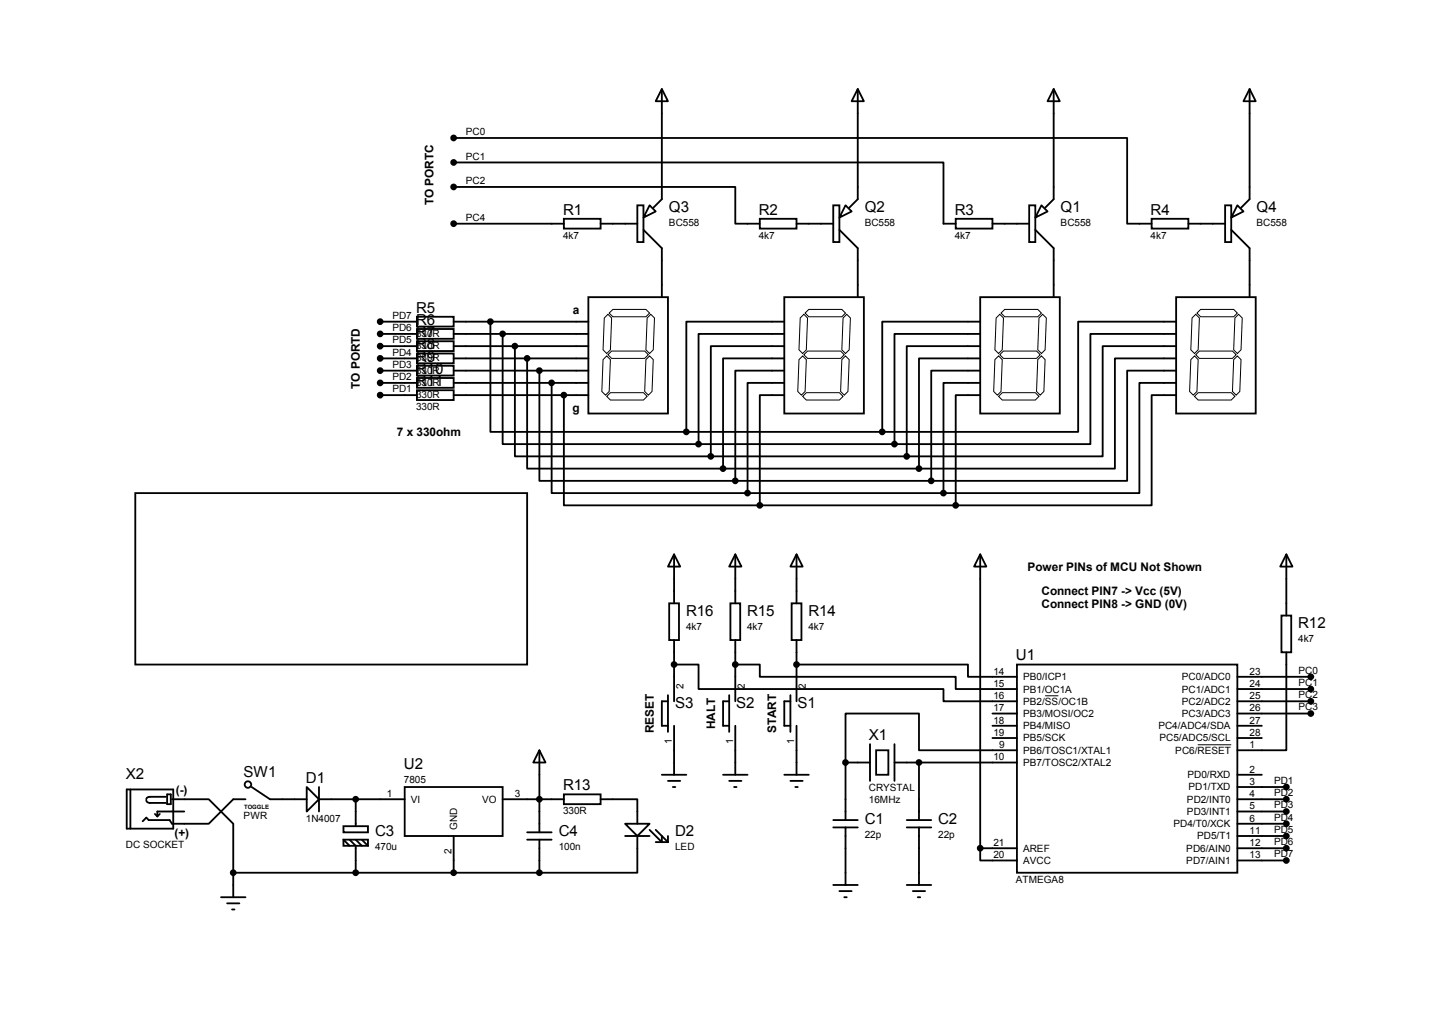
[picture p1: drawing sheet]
<svg xmlns="http://www.w3.org/2000/svg" width="297mm" height="210mm" viewBox="0 0 297 210" stroke-linecap="round" stroke-linejoin="round" font-family="sans-serif">
<g fill="none" stroke="#000" stroke-width=".38">
<path d="M137.3 18.5l1.3 2.5h-2.6zM137.3 18.5v22.8l-1.8 1.8M177.9 18.5l1.3 2.5h-2.5zM177.9 18.5v22.8l-1.8 1.8M218.6 18.5l1.2 2.5h-2.5zM218.6 18.5v22.8l-1.8 1.8M259.2 18.5l1.3 2.5h-2.6zM259.2 18.5v22.8l-1.8 1.8M94.1 38.8h58.4v7.6h5.1M94.1 33.7h101.6v12.7h2.5M94.1 28.6h139.7v17.8h5.1M94.1 46.4h22.9"/>
<path d="M117 45.4h7.6v2h-7.6zM124.6 46.4h7.6M132.2 42.6h1.3v7.6h-1.3zM133.5 47.7l3.8 3.8v10.1M134.7 42.6l1.3 1.3-2.5 1.2zM157.6 45.4h7.6v2h-7.6zM165.2 46.4h7.6M172.8 42.6h1.3v7.6h-1.3zM174.1 47.7l3.8 3.8v10.1M175.4 42.6l1.3 1.3-2.6 1.2zM198.2 45.4h7.7v2h-7.7zM205.9 46.4h7.6"/>
<path d="M213.5 42.6h1.3v7.6h-1.3zM214.8 47.7l3.8 3.8v10.1M216 42.6l1.3 1.3-2.5 1.2zM238.9 45.4h7.6v2h-7.6zM246.5 46.4h7.6M254.1 42.6h1.3v7.6h-1.3zM255.4 47.7l3.8 3.8v10.1M256.7 42.6l1.2 1.3-2.5 1.2zM78.9 66.7h7.6M78.9 69.3h7.6M78.9 71.8h7.6M78.9 74.3h7.6"/>
<path d="M78.9 76.9h7.6M78.9 79.4h7.6M86.5 65.7h7.6v2h-7.6zM86.5 68.2h7.6v2.1h-7.6zM86.5 70.8h7.6v2h-7.6zM86.5 73.3h7.6v2.1h-7.6zM86.5 75.9h7.6v2h-7.6zM86.5 78.4h7.6v2h-7.6zM94.1 66.7h27.9M94.1 69.3h27.9M94.1 71.8h27.9M94.1 74.3h27.9"/>
<path d="M94.1 76.9h27.9M94.1 79.4h27.9M101.7 66.7v22.9h40.7M104.3 69.3v22.8h40.6M106.8 71.8v22.9h40.6M109.3 74.3v22.9h40.7M111.9 76.9v22.8h40.6M114.4 79.4v22.9h40.7M122 61.6h16.6v24.2h-16.6zM162.7 61.6h16.5v24.2h-16.5zM162.7 79.4h-7.6v22.9M162.7 76.9h-10.2v22.8"/>
<path d="M162.7 74.3h-12.7v22.9M162.7 69.3h-17.8v22.8M162.7 71.8h-15.3v22.9M162.7 66.7h-20.3v22.9M203.3 61.6h16.5v24.2h-16.5zM203.3 79.4h-7.6v22.9M203.3 76.9h-10.1v22.8M203.3 74.3h-12.7v22.9M203.3 69.3h-17.8v22.8M203.3 71.8h-15.2v22.9M203.3 66.7h-20.3v22.9M244 61.6h16.5v24.2h-16.5z"/>
<path d="M244 79.4h-7.7v22.9h-40.6M244 76.9h-10.2v22.8h-40.6M244 74.3h-12.7v22.9h-40.7M244 69.3h-17.8v22.8h-40.7M244 71.8h-15.3v22.9h-40.6M244 66.7h-20.4v22.9h-40.6M78.9 82h7.6M86.5 80.9h7.6v2.1h-7.6zM94.1 82h27.9M117 82v22.8h40.6M142.4 89.6h40.6M144.9 92.1h40.6"/>
<path d="M147.4 94.7h40.7M150 97.2h40.6M152.5 99.7h40.7M162.7 82h-5.1v22.8M203.3 82h-5.1v22.8M244 82h-5.1v22.8h-40.7M28.1 102.3h81.2v35.5h-81.2zM139.8 115l1.3 2.5h-2.5zM139.8 115v10.1M152.5 115l1.3 2.5h-2.5zM152.5 115v10.1M155.1 102.3h40.6"/>
<path d="M157.6 104.8h40.6M165.2 115l1.3 2.5h-2.5zM165.2 115v10.1M203.3 115l1.3 2.5h-2.5zM203.3 115v60.9M266.8 115l1.3 2.5h-2.5zM266.8 115v12.7M138.8 125.1h2v7.7h-2zM139.8 137.8h5.1v5.1h50.8v2.6h15.2M139.8 132.8v12.7M151.5 125.1h2v7.7h-2zM152.5 137.8h5.1v2.6h40.6v2.5h12.7"/>
<path d="M152.5 132.8v12.7M164.2 125.1h2v7.7h-2zM165.2 137.8h35.6v2.6h10.1M165.2 132.8v12.7M210.9 137.8h45.8v43.2h-45.8zM265.8 127.7h2v7.6h-2zM266.8 135.3v20.3h-10.1M111.9 155.6l1.3 2.6h-2.6zM111.9 155.6v17M138.6 145.5h-1.3v5h1.3M138.6 144.2v7.6M139.8 150.5v10.2"/>
<path d="M151.3 145.5h-1.3v5h1.3M151.3 144.2v7.6M152.5 150.5v10.2M164 145.5h-1.3v5h1.3M164 144.2v7.6M165.2 150.5v10.2M175.4 158.2h5.1M175.4 158.2v11.9M180.5 154.3v7.7M181.7 155.6h2.6v5.1h-2.6zM185.5 158.2h25.4M185.5 154.3v7.7"/>
<path d="M190.6 158.2v11.9M205.9 148h5M205.9 150.5h5M205.9 153.1h5M210.9 155.6h-20.3v-7.6h-15.2v10.2M256.7 140.4h15.2M256.7 142.9h15.2M256.7 145.5h15.2M256.7 148h15.2M256.7 150.5h5M256.7 153.1h5M26.3 163.7h9.6v8.2h-9.6z"/>
<path d="M27 163.7v8.2M30.3 166a.7 .7 0 0 0 .8 .5h3.3M32.1 168.8l.5 .5M33.1 168.8l-.5 .5M34.4 165.3h-3.3a.66 .66 0 0 0-.8 .5M34.7 164.8h.7v2h-.7zM35.7 165.8h7.6l5.1 5.1v10.1M38.2 168.3h-5.6v1M50.9 165.8h-2.5l-5.1 5.1h-7.6l-.5-.8h-4.3l-.6-.5-.7 .7M52.2 163.2l3.8 2.6h7.6M63.6 163.2l2.6 2.6-2.6 2.5zM66.2 165.8h17.7"/>
<path d="M66.2 163.2v5.1M71.2 171.4h5.1v1.2h-5.1zM71.2 174.2h5.1v1.2h-5.1zM71.2 174.2l1.3 1.2M72.5 174.2l1.3 1.2v5.6M73.8 165.8v5.6M73.8 174.2l1.3 1.2M75.1 174.2l1.2 1.2M83.9 163.2h20.4v10.2h-20.4zM94.1 173.4v7.6M104.3 165.8h12.7M109.3 174.2h5.1"/>
<path d="M109.3 172.6h5.1M111.9 174.2v6.8M117 164.8h7.6v2h-7.6zM124.6 165.8h7.6v5.1M129.7 170.9h5l-2.5 2.5zM129.7 173.4h5M132.2 173.4v7.6h-20.3M134.7 172.1l2.6 2.6v-1.3M136 172.1l2.6 2.6M136 174.7h2.6M137.3 160.7h5.1M138.6 173.4v1.3"/>
<path d="M138.6 162h2.5M139.6 163.2h.5M150 160.7h5.1M151.3 162h2.5M152.3 163.2h.5M162.7 160.7h5.1M164 162h2.5M165 163.2h.5M172.8 170.1h5.1M172.8 171.6h5.1M175.4 171.6v12M188.1 170.1h5.1"/>
<path d="M188.1 171.6h5.1M190.6 171.6v12M203.3 175.9v2.6h7.6M203.3 175.9h7.6M256.7 175.9h10.1M256.7 165.8h10.1M256.7 163.2h10.1M256.7 168.3h10.1M256.7 170.9h10.1M256.7 173.4h10.1M256.7 178.5h10.1M256.7 160.7h5"/>
<path d="M45.8 186.1h5.1M47.1 187.4h2.6M48.1 188.6h.5M48.4 181v5.1M48.4 181h63.5M172.8 183.6h5.1M174.1 184.8h2.6M175.1 186.1h.5M188.1 183.6h5.1M189.4 184.8h2.5M190.4 186.1h.5"/>
<circle cx="94.1" cy="38.8" r=".51"/>
<circle cx="94.1" cy="28.6" r=".51"/>
<circle cx="94.1" cy="33.7" r=".51"/>
<circle cx="94.1" cy="46.4" r=".51"/>
<circle cx="78.9" cy="69.3" r=".51"/>
<circle cx="78.9" cy="74.3" r=".51"/>
<circle cx="78.9" cy="76.9" r=".51"/>
<circle cx="78.9" cy="79.4" r=".51"/>
<circle cx="78.9" cy="71.8" r=".51"/>
<circle cx="78.9" cy="66.7" r=".51"/>
<circle cx="101.7" cy="66.7" r=".51"/>
<circle cx="104.3" cy="69.3" r=".51"/>
<circle cx="106.8" cy="71.8" r=".51"/>
<circle cx="109.3" cy="74.3" r=".51"/>
<circle cx="111.9" cy="76.9" r=".51"/>
<circle cx="114.4" cy="79.4" r=".51"/>
<circle cx="78.9" cy="82" r=".51"/>
<circle cx="117" cy="82" r=".51"/>
<circle cx="142.4" cy="89.6" r=".51"/>
<circle cx="144.9" cy="92.1" r=".51"/>
<circle cx="147.4" cy="94.7" r=".51"/>
<circle cx="150" cy="97.2" r=".51"/>
<circle cx="152.5" cy="99.7" r=".51"/>
<circle cx="183" cy="89.6" r=".51"/>
<circle cx="185.5" cy="92.1" r=".51"/>
<circle cx="188.1" cy="94.7" r=".51"/>
<circle cx="190.6" cy="97.2" r=".51"/>
<circle cx="193.2" cy="99.7" r=".51"/>
<circle cx="155.1" cy="102.3" r=".51"/>
<circle cx="157.6" cy="104.8" r=".51"/>
<circle cx="195.7" cy="102.3" r=".51"/>
<circle cx="198.2" cy="104.8" r=".51"/>
<circle cx="139.8" cy="137.8" r=".51"/>
<circle cx="152.5" cy="137.8" r=".51"/>
<circle cx="165.2" cy="137.8" r=".51"/>
<circle cx="175.4" cy="158.2" r=".51"/>
<circle cx="190.6" cy="158.2" r=".51"/>
<circle cx="271.9" cy="140.4" r=".51"/>
<circle cx="271.9" cy="148" r=".51"/>
<circle cx="271.9" cy="142.9" r=".51"/>
<circle cx="271.9" cy="145.5" r=".51"/>
<circle cx="51.4" cy="162.7" r=".68"/>
<circle cx="73.8" cy="165.8" r=".51"/>
<circle cx="111.9" cy="165.8" r=".51"/>
<circle cx="203.3" cy="175.9" r=".51"/>
<circle cx="266.8" cy="165.8" r=".51"/>
<circle cx="266.8" cy="168.3" r=".51"/>
<circle cx="266.8" cy="173.4" r=".51"/>
<circle cx="266.8" cy="163.2" r=".51"/>
<circle cx="266.8" cy="170.9" r=".51"/>
<circle cx="266.8" cy="175.9" r=".51"/>
<circle cx="266.8" cy="178.5" r=".51"/>
<circle cx="48.4" cy="181" r=".51"/>
<circle cx="73.8" cy="181" r=".51"/>
<circle cx="94.1" cy="181" r=".51"/>
<circle cx="111.9" cy="181" r=".51"/>
</g>
<g fill="none" stroke="#000" stroke-width=".21">
<path d="M125.1 74.6l.8-.8 .7 .8-.2 6.6-.8 .8-.8-.8zM126.1 73.6l.8-.8h6.8l.8 .8-.8 .7h-6.8zM126.1 65.2l.8 .8-.3 6.6-.7 .7-.8-.7 .2-6.6zM127.1 64.2h6.9l.7 .7-.7 .8h-6.9l-.7-.8zM134 74.6l.7-.8 .8 .8-.2 6.6-.8 .8-.8-.8zM134.2 66l.8-.8 .8 .8-.3 6.6-.8 .7-.7-.7zM165.7 74.6l.8-.8 .8 .8-.3 6.6-.8 .8-.7-.8zM166 66l.7-.8 .8 .8-.2 6.6-.8 .7-.8-.7zM166.7 73.6l.8-.8h6.9l.7 .8-.7 .7h-6.9zM167 64.9l.8-.7h6.8l.8 .7-.8 .8h-6.8zM174.6 74.6l.8-.8 .7 .8-.2 6.6-.8 .8-.7-.8zM174.9 66l.7-.8 .8 .8-.3 6.6-.7 .7-.8-.7z"/>
<path d="M206.4 74.6l.7-.8 .8 .8-.3 6.6-.7 .8-.8-.8zM206.6 66l.8-.8 .7 .8-.2 6.6-.8 .7-.7-.7zM207.4 73.6l.7-.8h6.9l.8 .8-.8 .7h-6.9zM207.6 64.9l.8-.7h6.9l.7 .7-.7 .8h-6.9zM215.3 74.6l.7-.8 .8 .8-.3 6.6-.7 .8-.8-.8zM215.5 66l.8-.8 .7 .8-.2 6.6-.8 .7-.7-.7zM247 74.6l.8-.8 .7 .8-.2 6.6-.8 .8-.7-.8zM247.3 66l.7-.8 .8 .8-.3 6.6-.7 .7-.8-.7zM248 73.6l.8-.8h6.8l.8 .8-.8 .7h-6.8zM248.3 64.9l.7-.7h6.9l.8 .7-.8 .8h-6.9zM256.7 73.8l.7 .8-.2 6.6-.8 .8-.8-.8 .3-6.6zM256.9 65.2l.8 .8-.3 6.6-.7 .7-.8-.7 .3-6.6z"/>
<path d="M125.9 82.2l.7-.8h6.9l.7 .8-.7 .8h-6.9zM166.5 82.2l.8-.8h6.8l.8 .8-.8 .8h-6.8zM207.1 82.2l.8-.8h6.9l.7 .8-.7 .8h-6.9zM247.8 82.2l.7-.8h6.9l.8 .8-.8 .8h-6.9z"/>
</g>
<g fill="#000">
<circle cx="94.1" cy="38.8" r=".51"/>
<circle cx="94.1" cy="28.6" r=".51"/>
<circle cx="94.1" cy="33.7" r=".51"/>
<circle cx="94.1" cy="46.4" r=".51"/>
<circle cx="78.9" cy="69.3" r=".51"/>
<circle cx="78.9" cy="74.3" r=".51"/>
<circle cx="78.9" cy="76.9" r=".51"/>
<circle cx="78.9" cy="79.4" r=".51"/>
<circle cx="78.9" cy="71.8" r=".51"/>
<circle cx="78.9" cy="66.7" r=".51"/>
<circle cx="101.7" cy="66.7" r=".51"/>
<circle cx="104.3" cy="69.3" r=".51"/>
<circle cx="106.8" cy="71.8" r=".51"/>
<circle cx="109.3" cy="74.3" r=".51"/>
<circle cx="111.9" cy="76.9" r=".51"/>
<circle cx="114.4" cy="79.4" r=".51"/>
<circle cx="78.9" cy="82" r=".51"/>
<circle cx="117" cy="82" r=".51"/>
<circle cx="142.4" cy="89.6" r=".51"/>
<circle cx="144.9" cy="92.1" r=".51"/>
<circle cx="147.4" cy="94.7" r=".51"/>
<circle cx="150" cy="97.2" r=".51"/>
<circle cx="152.5" cy="99.7" r=".51"/>
<circle cx="183" cy="89.6" r=".51"/>
<circle cx="185.5" cy="92.1" r=".51"/>
<circle cx="188.1" cy="94.7" r=".51"/>
<circle cx="190.6" cy="97.2" r=".51"/>
<circle cx="193.2" cy="99.7" r=".51"/>
<circle cx="155.1" cy="102.3" r=".51"/>
<circle cx="157.6" cy="104.8" r=".51"/>
<circle cx="195.7" cy="102.3" r=".51"/>
<circle cx="198.2" cy="104.8" r=".51"/>
<circle cx="139.8" cy="137.8" r=".51"/>
<circle cx="152.5" cy="137.8" r=".51"/>
<circle cx="165.2" cy="137.8" r=".51"/>
<circle cx="175.4" cy="158.2" r=".51"/>
<circle cx="190.6" cy="158.2" r=".51"/>
<circle cx="271.9" cy="140.4" r=".51"/>
<circle cx="271.9" cy="148" r=".51"/>
<circle cx="271.9" cy="142.9" r=".51"/>
<circle cx="271.9" cy="145.5" r=".51"/>
<circle cx="73.8" cy="165.8" r=".51"/>
<circle cx="111.9" cy="165.8" r=".51"/>
<circle cx="203.3" cy="175.9" r=".51"/>
<circle cx="266.8" cy="165.8" r=".51"/>
<circle cx="266.8" cy="168.3" r=".51"/>
<circle cx="266.8" cy="173.4" r=".51"/>
<circle cx="266.8" cy="163.2" r=".51"/>
<circle cx="266.8" cy="170.9" r=".51"/>
<circle cx="266.8" cy="175.9" r=".51"/>
<circle cx="266.8" cy="178.5" r=".51"/>
<circle cx="48.4" cy="181" r=".51"/>
<circle cx="73.8" cy="181" r=".51"/>
<circle cx="94.1" cy="181" r=".51"/>
<circle cx="111.9" cy="181" r=".51"/>
</g>
<path d="M216.8 144.3h2.7M248.5 154.5h6.9" fill="none" stroke="#010101" stroke-width=".21"/>
<g font-size="3.1">
<text x="116.8" y="44.5">R1</text>
<text x="138.8" y="44">Q3</text>
<text x="157.4" y="44.5">R2</text>
<text x="179.4" y="44">Q2</text>
<text x="198" y="44.5">R3</text>
<text x="220" y="44">Q1</text>
<text x="238.7" y="44.5">R4</text>
<text x="260.6" y="44">Q4</text>
<text x="86.3" y="64.9">R5</text>
<text x="86.3" y="67.4">R6</text>
<text x="86.3" y="69.9">R7</text>
<text x="86.3" y="72.5">R8</text>
<text x="86.3" y="75">R9</text>
<text x="86.3" y="77.6">R10</text>
<text x="86.3" y="80.1">R11</text>
<text x="142.3" y="127.8">R16</text>
<text x="155" y="127.8">R15</text>
<text x="167.7" y="127.8">R14</text>
<text x="269.3" y="130.3">R12</text>
<text x="210.7" y="136.9">U1</text>
<text x="140" y="146.8">S3</text>
<text x="152.7" y="146.8">S2</text>
<text x="165.4" y="146.8">S1</text>
<text x="180.3" y="153.5">X1</text>
<text x="26.1" y="161.7">X2</text>
<text x="50.5" y="161.1">SW1</text>
<text x="83.8" y="159.5">U2</text>
<text x="63.5" y="162.3">D1</text>
<text x="116.8" y="163.9">R13</text>
<text x="77.8" y="173.5">C3</text>
<text x="115.9" y="173.5">C4</text>
<text x="140" y="173.5">D2</text>
<text x="179.4" y="170.9">C1</text>
<text x="194.6" y="170.9">C2</text>
</g>
<g font-size="2.5">
<text x="89.9" y="42.6" transform="rotate(-90 89.9 42.6)">TO PORTC</text>
<text x="118.8" y="65.1">a</text>
<text x="74.7" y="80.7" transform="rotate(-90 74.7 80.7)">TO PORTD</text>
<text x="118.7" y="85.4">g</text>
<text x="82.3" y="90.5">7 x 330ohm</text>
<text x="213.1" y="118.4">Power PINs of MCU Not Shown</text>
<text x="216" y="123.5">Connect PIN7 -&gt; Vcc (5V)</text>
<text x="216" y="126">Connect PIN8 -&gt; GND (0V)</text>
<text x="135.6" y="152.1" transform="rotate(-90 135.6 152.1)">RESET</text>
<text x="148.3" y="151.3" transform="rotate(-90 148.3 151.3)">HALT</text>
<text x="161" y="152.1" transform="rotate(-90 161 152.1)">START</text>
<text x="36.5" y="164.6">(-)</text>
<text x="36.2" y="173.5">(+)</text>
</g>
<g font-size="2.1">
<text x="96.6" y="28">PC0</text>
<text x="96.6" y="33.1">PC1</text>
<text x="96.6" y="38.2">PC2</text>
<text x="96.6" y="45.8">PC4</text>
<text x="138.8" y="46.9">BC558</text>
<text x="179.4" y="46.9">BC558</text>
<text x="220" y="46.9">BC558</text>
<text x="260.6" y="46.9">BC558</text>
<text x="116.8" y="49.5">4k7</text>
<text x="157.4" y="49.5">4k7</text>
<text x="198" y="49.5">4k7</text>
<text x="238.7" y="49.5">4k7</text>
<text x="81.4" y="66.1">PD7</text>
<text x="81.4" y="68.7">PD6</text>
<text x="81.4" y="71.2">PD5</text>
<text x="86.3" y="69.8">330R</text>
<text x="81.4" y="73.7">PD4</text>
<text x="81.4" y="76.3">PD3</text>
<text x="86.3" y="72.4">330R</text>
<text x="86.3" y="74.9">330R</text>
<text x="86.3" y="77.5">330R</text>
<text x="81.4" y="78.8">PD2</text>
<text x="81.4" y="81.4">PD1</text>
<text x="86.3" y="80">330R</text>
<text x="86.3" y="82.5">330R</text>
<text x="86.3" y="85.1">330R</text>
<text x="142.3" y="130.6">4k7</text>
<text x="155" y="130.6">4k7</text>
<text x="167.7" y="130.6">4k7</text>
<text x="269.3" y="133.2">4k7</text>
<text x="141.8" y="142.9" transform="rotate(-90 141.8 142.9)">2</text>
<text x="154.5" y="142.9" transform="rotate(-90 154.5 142.9)">2</text>
<text x="167.2" y="142.9" transform="rotate(-90 167.2 142.9)">2</text>
<text x="206.1" y="140">14</text>
<text x="206.1" y="142.5">15</text>
<text x="212.2" y="141.1">PB0/ICP1</text>
<text x="212.2" y="143.6">PB1/OC1A</text>
<text x="245.1" y="141.1">PC0/ADC0</text>
<text x="245.1" y="143.6">PC1/ADC1</text>
<text x="259.2" y="140">23</text>
<text x="259.2" y="142.5">24</text>
<text x="269.4" y="139.7">PC0</text>
<text x="269.4" y="142.3">PC1</text>
<text x="206.1" y="145">16</text>
<text x="206.1" y="147.6">17</text>
<text x="212.2" y="146.2">PB2/SS/OC1B</text>
<text x="212.2" y="148.7">PB3/MOSI/OC2</text>
<text x="245.1" y="146.2">PC2/ADC2</text>
<text x="245.1" y="148.7">PC3/ADC3</text>
<text x="259.2" y="145">25</text>
<text x="259.2" y="147.6">26</text>
<text x="269.4" y="144.8">PC2</text>
<text x="269.4" y="147.4">PC3</text>
<text x="139.4" y="154.2" transform="rotate(-90 139.4 154.2)">1</text>
<text x="152.1" y="154.2" transform="rotate(-90 152.1 154.2)">1</text>
<text x="164.8" y="154.2" transform="rotate(-90 164.8 154.2)">1</text>
<text x="206.1" y="150.1">18</text>
<text x="206.1" y="152.7">19</text>
<text x="207.3" y="155.2">9</text>
<text x="212.2" y="151.3">PB4/MISO</text>
<text x="212.2" y="153.8">PB5/SCK</text>
<text x="240.3" y="151.3">PC4/ADC4/SDA</text>
<text x="240.5" y="153.8">PC5/ADC5/SCL</text>
<text x="259.2" y="155.2">1</text>
<text x="259.2" y="152.7">28</text>
<text x="259.2" y="150.1">27</text>
<text x="206.1" y="157.7">10</text>
<text x="212.2" y="156.3">PB6/TOSC1/XTAL1</text>
<text x="212.2" y="158.9">PB7/TOSC2/XTAL2</text>
<text x="243.8" y="156.3">PC6/RESET</text>
<text x="246.3" y="161.4">PD0/RXD</text>
<text x="259.2" y="160.3">2</text>
<text x="80.3" y="165.4">1</text>
<text x="83.8" y="162.4">7805</text>
<text x="85.2" y="166.5">VI</text>
<text x="100" y="166.5">VO</text>
<text x="106.8" y="165.4">3</text>
<text x="180.3" y="164">CRYSTAL</text>
<text x="180.3" y="166.6">16MHz</text>
<text x="246.2" y="166.5">PD2/INT0</text>
<text x="246.5" y="164">PD1/TXD</text>
<text x="259.2" y="162.8">3</text>
<text x="259.2" y="165.4">4</text>
<text x="259.2" y="167.9">5</text>
<text x="264.3" y="162.6">PD1</text>
<text x="264.3" y="165.1">PD2</text>
<text x="264.3" y="167.7">PD3</text>
<text x="50.5" y="169.9">PWR</text>
<text x="63.5" y="170.4">1N4007</text>
<text x="94.8" y="172.1" transform="rotate(-90 94.8 172.1)">GND</text>
<text x="116.8" y="168.9">330R</text>
<text x="179.4" y="173.8">22p</text>
<text x="194.6" y="173.8">22p</text>
<text x="243.4" y="171.6">PD4/T0/XCK</text>
<text x="246.2" y="169">PD3/INT1</text>
<text x="259.2" y="173">11</text>
<text x="259.2" y="170.4">6</text>
<text x="264.3" y="170.2">PD4</text>
<text x="264.3" y="172.8">PD5</text>
<text x="26.1" y="175.9">DC SOCKET</text>
<text x="77.8" y="176.4">470u</text>
<text x="93.6" y="177.1" transform="rotate(-90 93.6 177.1)">2</text>
<text x="115.9" y="176.4">100n</text>
<text x="140" y="176.4">LED</text>
<text x="206.1" y="175.5">21</text>
<text x="206.1" y="178.1">20</text>
<text x="212.2" y="176.7">AREF</text>
<text x="212.2" y="179.2">AVCC</text>
<text x="246.1" y="176.7">PD6/AIN0</text>
<text x="246.1" y="179.2">PD7/AIN1</text>
<text x="248.3" y="174.1">PD5/T1</text>
<text x="259.2" y="175.5">12</text>
<text x="259.2" y="178.1">13</text>
<text x="264.3" y="175.3">PD6</text>
<text x="264.3" y="177.8">PD7</text>
<text x="210.7" y="183.1">ATMEGA8</text>
</g>
<text font-size="1.2" x="50.6" y="167.8">TOGGLE</text>
</svg>
